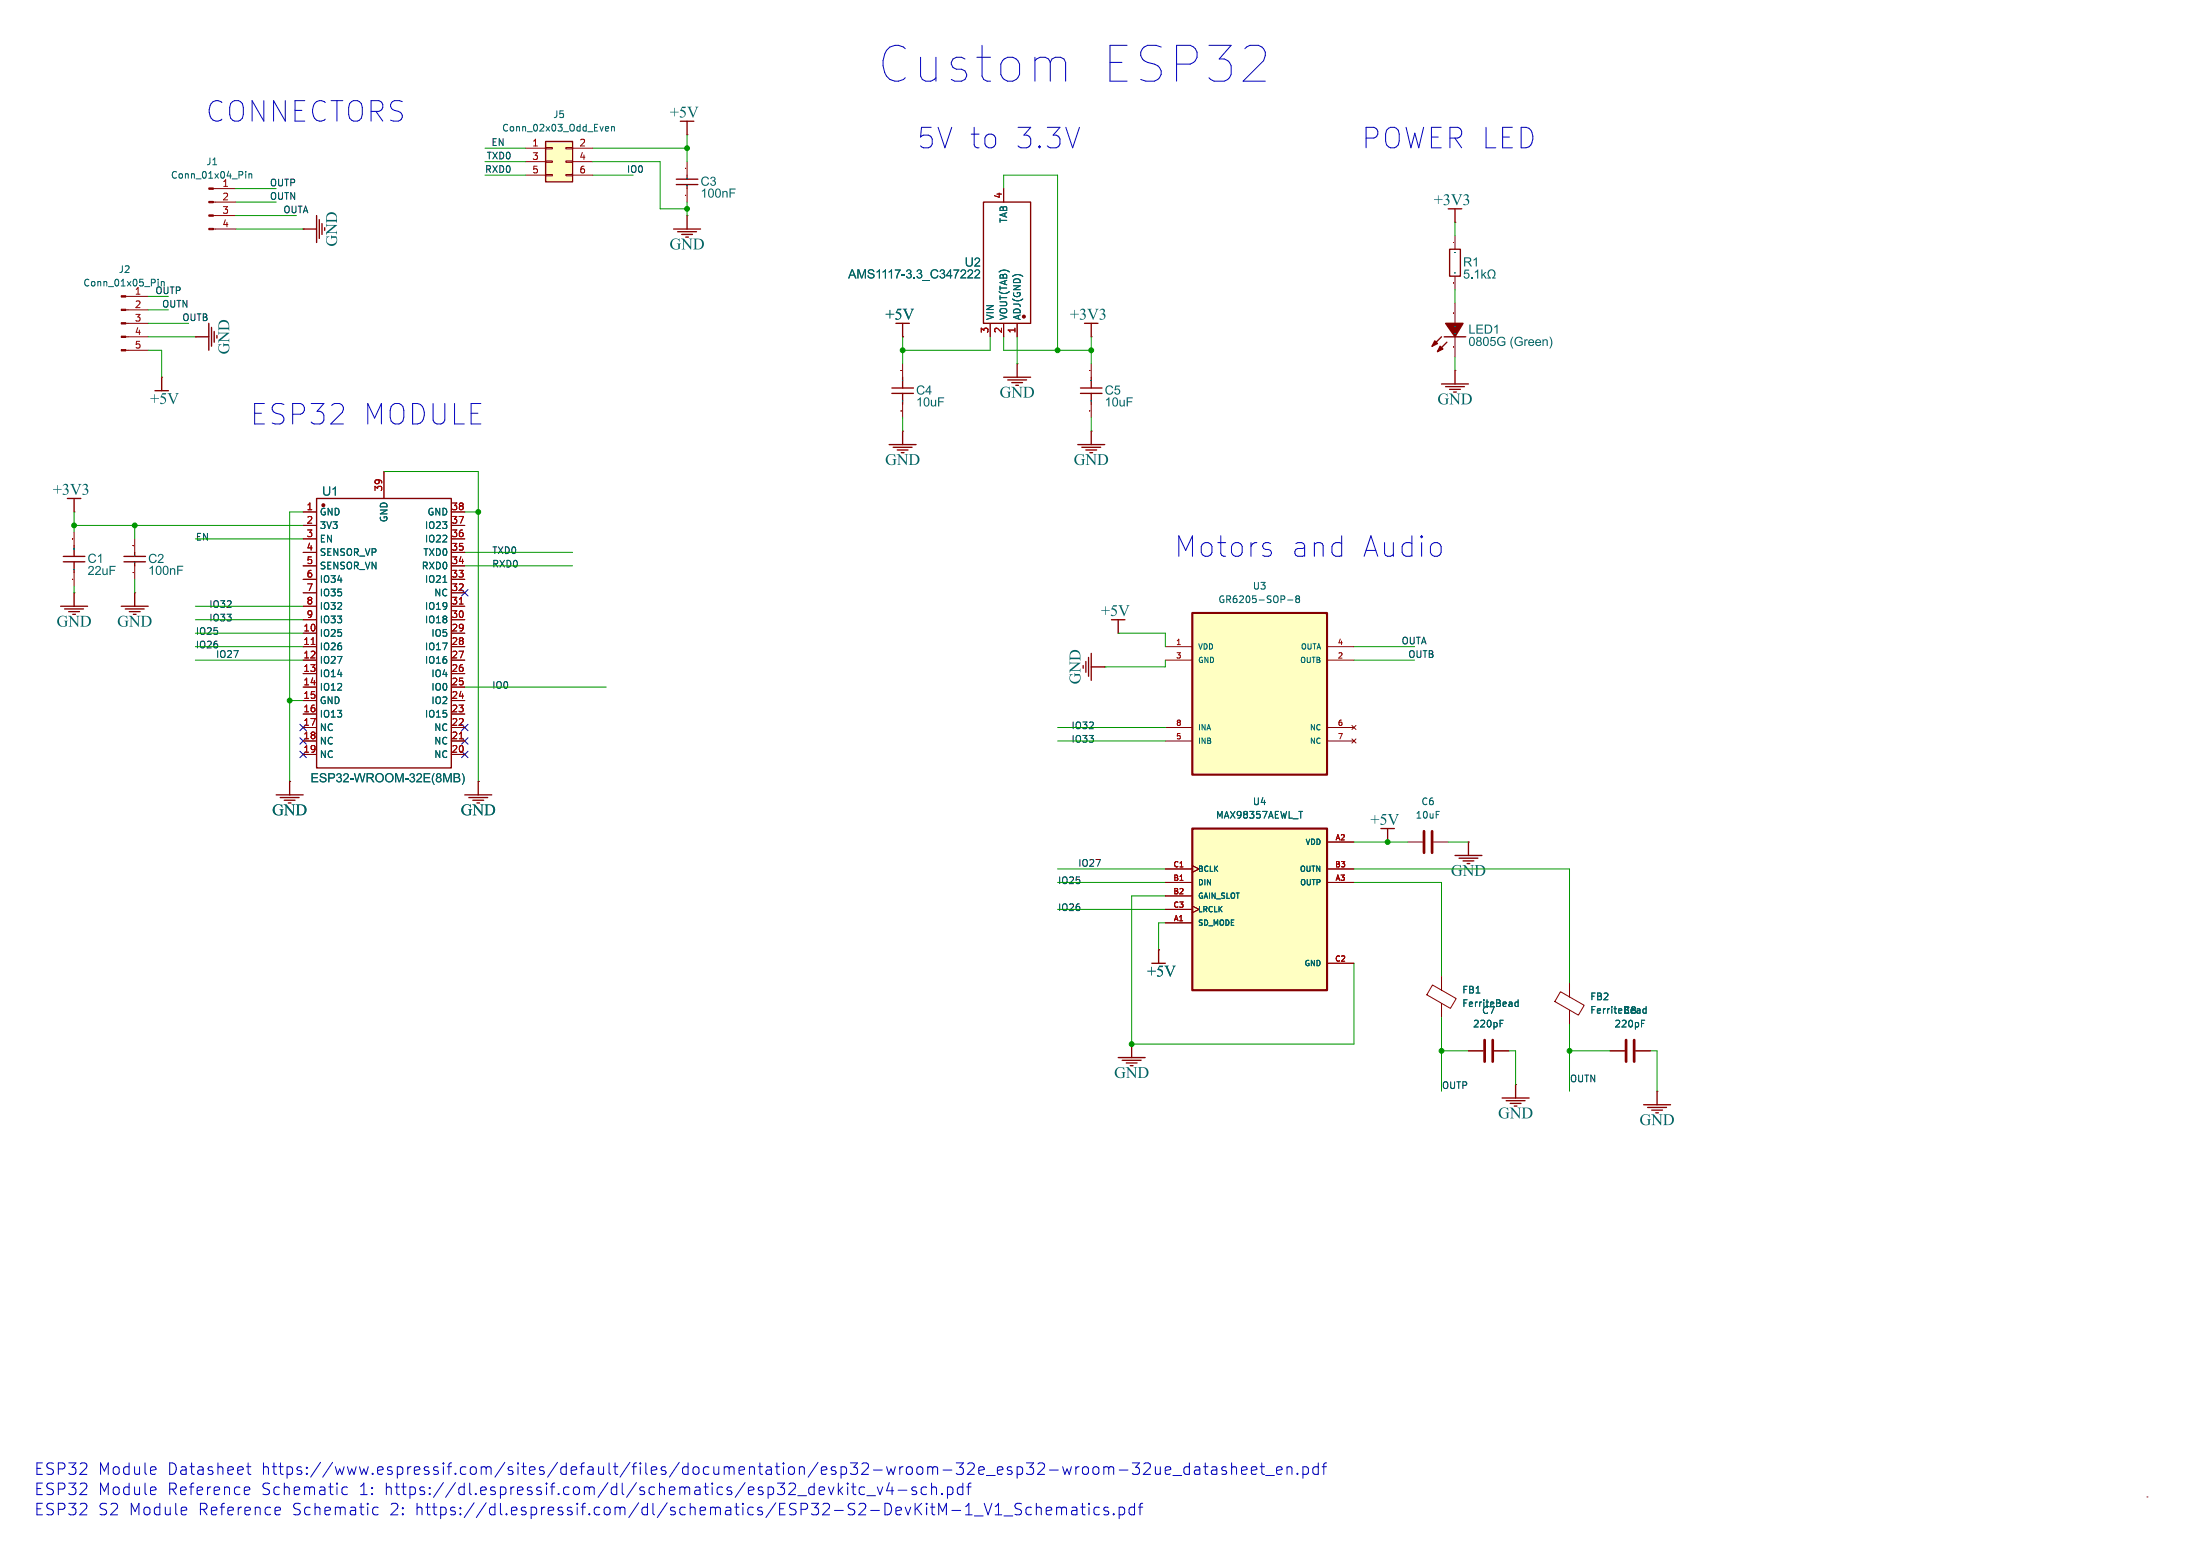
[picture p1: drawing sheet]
<svg xmlns="http://www.w3.org/2000/svg" width="415mm" height="292mm" viewBox="0 0 415 292" stroke-linecap="round" stroke-linejoin="round" font-family="sans-serif">
<path d="M274.3 44.4v2.6M274.3 52.1v2.5M404.8 282.2h.1" fill="none" stroke="#840000" stroke-width=".19"/>
<path d="M273.3 47h2v5.1h-2z" fill="none" stroke="#840000" stroke-width=".25"/>
<path d="M274.3 51.4h.1M274.3 47.6h.1M274.3 51.4v.1" fill="none" stroke="#006464" stroke-width=".19"/>
<path d="M274.1 45.7h.1M274.1 53.3h.1" fill="none" stroke="#a90000" stroke-width=".19"/>
<g fill="#006464">
<path d="M276.1 50.8h.9v.2h-.7l-.1 .5a.57 .57 0 0 1 .8 .3 .57 .57 0 0 1-.3 .7 .57 .57 0 0 1-.8-.4h.3a.37 .37 0 0 0 .5 .1 .37 .37 0 0 0 .1-.5 .37 .37 0 0 0-.6 0h-.2z"/>
<path d="M277.4 52.3h.2v.2h-.2z"/>
<path d="M278.1 51.2l.6-.4v1.7h-.2v-1.3l-.4 .2z"/>
<path d="M279.3 50.8h.2v1l.5-.5h.3l-.5 .4 .5 .8h-.2l-.5-.6-.1 .1v.5h-.2z"/>
<path d="M280.7 51a.82 .82 0 0 1 1.2 .2 .82 .82 0 0 1-.3 1.1h.4v.2h-.7v-.2a.66 .66 0 0 0 .4-.8 .66 .66 0 0 0-.8-.4 .81 .81 0 0 0 .2 1.2v.2h-.7v-.2h.4a.92 .92 0 0 1-.1-1.3z"/>
</g>
<g fill="none" stroke="#840000" stroke-width=".25">
<path d="M168.1 73.2h4.1M168.1 74.2h4.1M170.2 71.1v2.1M170.2 74.2v2M189.2 71.1h5.1M190 71.6h3.5M190.8 72.1h2M191.8 68.6v2.5M167.6 83.8h5.1M168.4 84.3h3.6M169.2 84.8h2M170.2 81.3v2.5"/>
<path d="M205.7 123.2v5.1M205.7 125.7h2.6"/>
</g>
<path d="M170.2 68.6v2.5M170.2 76.2v2.5M191.8 68.6h.1M170.2 81.3h.1M208.3 125.7h.1" fill="none" stroke="#840000" stroke-width=".19"/>
<path d="M170.2 71.7h.1M170.2 75.6h.1" fill="none" stroke="#006464" stroke-width=".19"/>
<path d="M169.9 77.5h.1M169.9 69.9h.1M169.9 69.8h.1M169.9 69.8v.1" fill="none" stroke="#a90000" stroke-width=".19"/>
<path d="M224.8 115.6h25.4v30.4h-25.4z" fill="#ffffc2"/>
<path d="M224.8 115.6h25.4v30.4h-25.4z" fill="none" stroke="#840000" stroke-width=".41"/>
<g fill="none" stroke="#840000" stroke-width=".19">
<path d="M274.3 57.1v3.9M274.3 63.5v3.8M14 96.5h.1M219.7 121.9h5.1M219.7 124.5h5.1M219.7 139.7h5.1M219.7 137.2h5.1M250.2 121.9h5.1M250.2 124.5h5.1M250.2 139.7h5.1M250.2 137.2h5.1M254.9 136.8l.8 .7"/>
<path d="M254.9 139.3l.8 .8M255.7 136.8l-.8 .7M255.7 139.3l-.8 .8M213.4 196.8h.1"/>
</g>
<path d="M274.3 62.9h.1M274.3 61.6h.1M242.8 113.1h.9M244.5 112.9l-.2-.3 .2-.3h.3l.2 .3-.2 .3M244.5 112.9l-.2 .2 .1 .4 .1 .1 .4-.1 .1-.1v-.3l-.2-.2M244.5 112.9h.3" fill="none" stroke="#006464" stroke-width=".19"/>
<path d="M271.8 63.5l-1.8 1.8M272.3 63.5h4.1M272.8 64.5l-1.8 1.8M14 94v2.5M210.8 199.4h5.1M211.6 199.9h3.5M213.4 196.8v2.6M212.3 200.4h2.1" fill="none" stroke="#840000" stroke-width=".25"/>
<g fill="#840000" stroke="#840000" stroke-width=".25">
<path d="M270.5 64.3l.5 .5-1 .5z"/>
<path d="M271.5 65.3l.5 .5-1 .5z"/>
<path d="M272.5 61h3.3l-1.5 2.5z"/>
</g>
<path d="M274.1 59v.1M274 65.4h.1M274.1 65.4h.1" fill="none" stroke="#a90000" stroke-width=".19"/>
<path d="M102.9 26.7h5v7.6h-5z" fill="#ffffc2"/>
<g fill="none" stroke="#840000" stroke-width=".19">
<path d="M40.2 38.1h4.2M40.2 35.6h4.2M99.1 27.9h3.8M99.1 30.5h3.8M99.1 33h3.8M102.9 32.9h1.2v.2h-1.2zM102.9 30.4h1.2v.2h-1.2zM102.9 27.8h1.2v.3h-1.2zM106.7 32.9h1.2v.2h-1.2zM106.7 30.4h1.2v.2h-1.2zM106.7 27.8h1.2v.3h-1.2zM107.9 27.9h3.9"/>
<path d="M107.9 30.5h3.9M107.9 33h3.9M129.5 25.4h.1M129.5 30.5v2.5M129.5 35.6v2.5M189.2 35.6v2.5M23.7 58.4h4.2M23.7 55.9h4.2M40.2 43.2h4.2M40.2 40.6h4.2M57.1 43.2h.1M129.5 40.6h.1"/>
<path d="M274.3 41.9h.1M23.7 66h4.2M23.7 63.5h4.2M23.7 61h4.2M30.5 71.1h.1M36.8 63.5h.1M170.2 63.5h.1M186.7 61v2.5M189.2 61v2.5M191.8 61v2.5M205.7 63.5h.1M205.7 68.6v2.5"/>
<path d="M205.7 76.2v2.5M274.3 69.8h.1M57.1 96.5h2.6M57.1 99.1h2.6M72.4 88.9v5.1M85.1 96.5h2.5M85.1 99.1h2.5M205.7 81.3h.1M14 111.8h.1M14 100.3v2.6M14 107.9v2.6M25.4 111.8h.1"/>
<path d="M25.4 101.6v2.5M25.4 106.7v2.5M57.1 119.4h2.6M57.1 101.6h2.6M57.1 116.8h2.6M57.1 114.3h2.6M57.1 111.8h2.6M57.1 109.2h2.6M57.1 106.7h2.6M57.1 104.1h2.6M85.1 119.4h2.5M85.1 101.6h2.5"/>
<path d="M85.1 116.8h2.5M85.1 114.3h2.5M85.1 111.8h2.5M85.1 109.2h2.5M85.1 106.7h2.5M85.1 104.1h2.5M210.8 119.4h.1M57.1 121.9h2.6M57.1 124.5h2.6M57.1 127h2.6M57.1 129.5h2.6M57.1 132.1h2.6"/>
<path d="M57.1 134.6h2.6M57.1 137.2h2.6M57.1 139.7h2.6M85.1 121.9h2.5M85.1 124.5h2.5M85.1 127h2.5M85.1 129.5h2.5M85.1 132.1h2.5M85.1 134.6h2.5M85.1 137.2h2.5M85.1 139.7h2.5M57.1 142.2h2.6"/>
<path d="M85.1 142.2h2.5M261.6 158.7h.1M265.4 158.7h2.8M270.3 158.7h2.7M276.9 158.7h.1M218.4 179.1h.1M270.1 185.7l4.4 2.6-1 1.8-4.5-2.5zM271.8 184.1v2.6M271.8 189.2v2.6M276.9 198.1h2.8M281.7 198.1h2.8M294.2 187l4.5 2.5-1.1 1.9-4.5-2.6z"/>
<path d="M295.9 185.4v2.6M295.9 190.4v2.6M303.5 198.1h2.8M308.4 198.1h2.7M285.7 204.5h.1"/>
</g>
<g fill="none" stroke="#840000" stroke-width=".25">
<path d="M102.9 26.7h5v7.6h-5zM127.5 34.8h4.1M127.5 33.8h4.1M129.5 22.9v2.5M129.5 33v.8M129.5 34.8v.8M185.4 38.1h8.9v22.9h-8.9zM274.3 39.4v2.5M57.1 43.2h2.6M59.7 40.6v5.1M60.2 41.4v3.6M60.7 42.2v2"/>
<path d="M127 43.2h5.1M127.8 43.7h3.5M128.5 44.2h2.1M129.5 40.6v2.6M29.2 73.7h2.5M30.5 71.1v2.6M36.8 63.5h2.6M39.4 61v5M39.9 61.7v3.6M40.4 62.5v2M170.2 61v2.5M203.7 73.2h4.1"/>
<path d="M203.7 74.2h4.1M205.7 61v2.5M205.7 71.1v2.1M205.7 74.2v2M271.8 72.4h5.1M272.5 72.9h3.6M273.3 73.4h2M274.3 69.8v2.6M59.7 94h25.4v50.8h-25.4zM203.2 83.8h5.1M204 84.3h3.5M204.7 84.8h2.1"/>
<path d="M205.7 81.3v2.5M11.4 114.3h5.1M11.9 105.9h4.1M11.9 104.9h4.1M12.2 114.8h3.5M13 115.3h2M14 102.9v2M14 105.9v2M14 111.8v2.5M22.9 114.3h5M23.4 105.9h4M23.4 104.9h4"/>
<path d="M23.6 114.8h3.6M24.4 115.3h2M25.4 104.1v.8M25.4 105.9v.8M25.4 111.8v2.5M210.8 116.8v2.6M261.6 156.2v2.5M276.9 158.7v2.6M218.4 179.1v2.5M274.3 161.3h5.1M275.1 161.8h3.5M275.8 162.3h2.1"/>
<path d="M217.2 181.6h2.5M283.2 207h5.1M284 207.5h3.5M284.7 208h2.1M285.7 204.5v2.5"/>
</g>
<g fill="none" stroke="#006464" stroke-width=".19">
<path d="M46.3 32.3v.2M46.3 32.8v.8M46.9 32.8v.8M46.9 32.9l.2-.1h.3l.1 .8M114.3 23.9h.4l.1 .3-.7 .1M114.7 24.6l-.4 .1M115.3 24l.2-.1h.3v.8M115.3 23.9v.8M129.5 33.6h.1M129.5 34.9h.1M29.8 52.6v.2M29.8 53.1v.8"/>
<path d="M30.4 53.1v.8M30.4 53.2l.2-.1h.3l.1 .8M205.7 75.6h.1M205.7 71.7h.1M13.9 103.5h.1M14 103.5h.1M14 107.3h.1M25.4 106.1h.1M25.4 104.8h.1M83.5 109.8h.7M282.8 193h.4M282.8 192.3h.6"/>
<path d="M286.2 188.5v1.3M286.2 189l-.3-.1-.3 .3 .1 .5h.5M309.5 193h.4M309.5 192.3h.6M310.4 189.8v1.2M310.4 190.2h-.4l-.3 .2 .2 .6h.5"/>
</g>
<g fill="#840000" stroke="#840000" stroke-width=".19">
<path d="M22.9 65.9h.8v.3h-.8z"/>
<path d="M22.9 63.4h.8v.2h-.8z"/>
<path d="M22.9 60.8h.8v.3h-.8z"/>
<path d="M22.9 58.3h.8v.2h-.8z"/>
<path d="M22.9 55.8h.8v.2h-.8z"/>
<path d="M39.4 43.1h.8v.2h-.8z"/>
<path d="M39.4 40.5h.8v.3h-.8z"/>
<path d="M39.4 38h.8v.2h-.8z"/>
<path d="M39.4 35.4h.8v.3h-.8z"/>
</g>
<g fill="none" stroke="#a90000" stroke-width=".19">
<path d="M129.2 36.8h.1M129.3 31.8h.1M129.3 31.7h.1M129.3 36.8h.1M205.4 77.5h.1M205.5 69.8v.1M205.5 77.5h.1M13.7 109.2h.1M13.7 101.6h.1M25.1 102.9h.1M25.1 107.9v.1M86.6 113.9h.7"/>
<path d="M58.7 121.5h.7M86.6 139.3h.7"/>
</g>
<circle cx="61" cy="95.2" r=".25" fill="#840000" stroke="#840000" stroke-width=".25"/>
<path d="M268.5 156.7v4.1M270 156.7v4.1M279.9 196.1v4.1M281.4 196.1v4.1M306.6 196.1v4.1M308.1 196.1v4.1" fill="none" stroke="#840000" stroke-width=".51"/>
<path d="M224.8 156.2h25.4v30.5h-25.4z" fill="#ffffc2"/>
<path d="M224.8 156.2h25.4v30.5h-25.4z" fill="none" stroke="#840000" stroke-width=".41"/>
<g fill="none" stroke="#840000" stroke-width=".19">
<path d="M189.2 35.6v2.5M170.2 63.5h.1M186.7 61v2.5M189.2 61v2.5M191.8 61v2.5M57.1 96.5h2.6M57.1 99.1h2.6M72.4 88.9v5.1M85.1 96.5h2.5M85.1 99.1h2.5M57.1 119.4h2.6M57.1 101.6h2.6"/>
<path d="M57.1 116.8h2.6M57.1 114.3h2.6M57.1 111.8h2.6M57.1 109.2h2.6M57.1 106.7h2.6M57.1 104.1h2.6M85.1 119.4h2.5M85.1 101.6h2.5M85.1 116.8h2.5M85.1 114.3h2.5M85.1 111.8h2.5M85.1 109.2h2.5"/>
<path d="M85.1 106.7h2.5M85.1 104.1h2.5M57.1 121.9h2.6M57.1 124.5h2.6M57.1 127h2.6M57.1 129.5h2.6M57.1 132.1h2.6M57.1 134.6h2.6M57.1 137.2h2.6M57.1 139.7h2.6M85.1 121.9h2.5M85.1 124.5h2.5"/>
<path d="M85.1 127h2.5M85.1 129.5h2.5M85.1 132.1h2.5M85.1 134.6h2.5M85.1 137.2h2.5M85.1 139.7h2.5M54.6 147.3h.1M57.1 142.2h2.6M85.1 142.2h2.5M90.2 147.3h.1M250.2 158.7h5.1M218.4 179.1h.1"/>
<path d="M219.7 174h5.1M219.7 166.4h5.1M219.7 168.9h5.1M219.7 163.8h5.1M219.7 171.4h5.1M224.8 163.2l1.3 .6-1.3 .7M224.8 170.8l1.3 .6-1.3 .7M250.2 166.4h5.1M250.2 163.8h5.1M250.2 181.6h5.1M271.8 184.1v2.6M271.8 189.2v2.6"/>
<path d="M276.9 198.1h2.8M281.7 198.1h2.8M295.9 185.4v2.6M295.9 190.5v2.5M303.5 198.1h2.8M308.4 198.1h2.7M312.4 205.7h.1"/>
</g>
<path d="M83.5 109.8h.7M244.9 153h.7M282.8 193h.4M282.8 192.3h.6M286.2 188.5v1.3M286.2 189l-.3-.1-.3 .3 .1 .5h.5M309.5 193h.4M309.5 192.3h.6M310.4 189.8v1.2M310.4 190.2h-.4l-.3 .2 .2 .6h.5" fill="none" stroke="#006464" stroke-width=".19"/>
<path d="M52.1 149.9h5M52.8 150.4h3.6M53.6 150.9h2M54.6 147.3v2.6M87.6 149.9h5.1M88.4 150.4h3.5M89.2 150.9h2M90.2 147.3v2.6M309.9 208.3h5.1M310.6 208.8h3.6M311.4 209.3h2M312.4 205.7v2.6" fill="none" stroke="#840000" stroke-width=".25"/>
<g fill="none" stroke="#0000c2" stroke-width=".19">
<path d="M199.9 10.8l.7 .3 .3 .7v3.5M203.5 24l-1.3 3.9M239.2 103.6l.3 .2 .2 .3-.2 .6-.3 .2M239.2 102.3l.3 .2M271.5 102.7l.2 .3v1.1l-.2 .4M29.1 276.5l.2 .1 .1 .4-1 .3M29.3 277.9l-.2 .1M46.5 276.5h.8M46.8 275.8v1.9l.1 .2 .4 .1M160.8 279.6v1.9l.2 .2 .4 .1M167.7 279.5l-.5 1.6h1.3M175.6 279.6v2.2"/>
<path d="M181.5 279.6v2.2M182.6 279.9v1.9M207.1 276.7l.1 .2-.1 .9M208.1 276.5v1.5M208.1 276.7a.54 .54 0 0 1 .9 .1M209 276.8v1.2M209 276.8l.3-.3 .6 .1 .1 1.4M211 277.1h1.7M213.5 275.8h1.3l-.7 .8a.59 .59 0 0 1 .7 .4v.6l-.2 .3-.8 .1-.3-.2M215.7 276l.3-.2h.5a.59 .59 0 0 1 .3 .9l-1.2 1.3h1.3M217.8 276.5l.1 1.4a.59 .59 0 0 0 .9-.1M218.8 276.5v1.5"/>
<path d="M219.7 277.3l1-.3-.1-.4-.6-.1-.3 .3 .1 1.1 .2 .1 .6-.1M221.1 278.2h1.7M224.2 276.6l-.6-.1-.4 .4v.7l.2 .3 .2 .1 .6-.1M224.2 275.8v2.2M225.3 276.6l.2-.1 .6 .1 .1 1.4M226.2 277l-.7 .1a.43 .43 0 0 0-.3 .5 .43 .43 0 0 0 .3 .4l.7-.1M226.9 276.5h.9M227.2 275.8v1.9l.1 .2 .5 .1M228.5 276.6l.2-.1 .6 .1 .1 1.4M229.4 277l-.7 .1a.43 .43 0 0 0-.3 .5 .43 .43 0 0 0 .3 .4l.7-.1M231.2 276.6l-.5-.1-.4 .3 .1 .3 .8 .3 .1 .2-.1 .3-.2 .1-.7-.1M232.2 276.7a.54 .54 0 0 1 .9 .1v1.2"/>
<path d="M232.2 275.8v2.2M234.1 277.3l1-.3-.1-.4-.6-.1-.3 .3 .1 1.1 .2 .1 .6-.1M235.9 277.3l1.1-.3-.1-.4-.7-.1-.3 .3 .1 1.1 .2 .1 .7-.1M237.6 276.5h.8M237.9 275.8v1.9l.1 .2 .4 .1M238.6 278.2h1.7M240.7 277.3l1-.3-.1-.4-.6-.1-.3 .3 .1 1.1 .2 .1 .6-.1M242.6 276.7a.54 .54 0 0 1 1 .1v1.2M242.6 276.5v1.5M244.6 277.8l.1 .1-.1 .1M244.6 277.8l-.1 .1 .1 .1M244.6 277.8v.2"/>
<path d="M245.6 276.6l.7-.1 .4 .4v.7l-.2 .3-.2 .1-.7-.1M245.6 276.5v2.2M248.5 276.6l-.6-.1-.4 .4v.7l.2 .3 .2 .1 .6-.1M248.5 275.8v2.2M249.3 276.5h.8M250.1 275.8l-.4 .1-.1 .2v1.9M29.1 280.3l.2 .1 .1 .5-1 .2M29.3 281.7l-.2 .1M34.9 284.1l.2 .2 .1 .4-1 .2M35.1 285.5l-.2 .1M46.2 281.7l.2 .1 .6-.1M46.2 280.4l.6-.1 .2 .1 .1 .5-1 .2"/>
<path d="M52 285.5l.2 .1 .6-.1M52 284.3l.6-.2 .2 .2 .1 .4-1.1 .2M65.5 280.4l-.6-.1-.4 .5v.6l.2 .3 .2 .1 .6-.1M71.3 284.3l-.6-.2-.4 .5v.6l.2 .3 .2 .1 .6-.1M159.8 280.3v1.5M160.5 280.3h.9M163 280.4l-.6-.1-.4 .5v.6l.2 .3 .2 .1 .6-.1M163.4 282h1.7M165.4 280.3l.5 1.5 .5-1.5M168.2 280.3v1.5M169.3 281h1.7M172.7 280.4l-.5-.1-.3 .3 .1 .4 .7 .2 .1 .2-.1 .3-.2 .1-.6-.1"/>
<path d="M174.7 280.4l-.6-.1-.4 .5v.6l.2 .3 .2 .1 .6-.1M175.6 280.5a.54 .54 0 0 1 1 .1v1.2M177.6 281.6l.1 .1-.1 .1M177.6 281.6l-.1 .1 .1 .1M177.6 281.6v.2M178.6 280.4l.7-.1 .4 .5v.6l-.2 .3-.2 .1-.7-.1M178.6 280.3v2.2M181.5 280.4l-.6-.1-.4 .5v.6l.2 .3 .2 .1 .6-.1M182.3 280.3h.8M187.6 285.6h1.3M187.6 284l.7-.6v2.2M189.3 285.8h1.6"/>
<path d="M192.6 283.5l-.8-.1a.53 .53 0 0 0-.5 .5 .53 .53 0 0 0 .5 .6 .79 .79 0 0 1 .8 .5 .55 .55 0 0 1-.4 .6l-.8-.1M194.5 284.3l-.7-.2-.4 .5v.6l.2 .3 .2 .1 .7-.1M195.4 284.4a.54 .54 0 0 1 .9 .1v1.1M195.4 283.4v2.2M197.3 284.9l1-.2-.1-.4-.6-.2-.3 .4 .1 1 .2 .1 .6-.1M199.2 284.4a.54 .54 0 0 1 .9 .1M199.2 284.1v1.5M200.1 284.5l.4-.4 .5 .2 .1 1.3M200.1 284.5v1.1M202.1 284.3l.2-.2 .6 .2 .1 1.3M203 284.7l-.7 .1a.43 .43 0 0 0-.3 .4 .43 .43 0 0 0 .3 .4l.7-.1M203.8 284.1h.8"/>
<path d="M204.1 283.4v1.9l.1 .2 .4 .1M205.3 283.4v.2M205.3 284.1v1.5M205.3 283.4l-.1 .1 .1 .1M205.3 283.4l.1 .1-.1 .1M207.3 284.3l-.6-.2-.5 .5v.6l.3 .3 .2 .1 .6-.1M208.9 284.3l-.5-.2-.3 .4 .1 .3 .7 .2 .1 .2-.1 .3-.2 .1-.6-.1M210 285.4l.1 .1-.1 .1M210 285.4l-.1 .1 .1 .1M210 285.4v.2M211 284.3l.6-.2 .4 .5v.6l-.2 .3-.2 .1-.6-.1M211 284.1v2.2"/>
<path d="M213.9 284.3l-.6-.2-.4 .5v.6l.2 .3 .2 .1 .6-.1M213.9 283.4v2.2M214.6 284.1h.9M215.5 283.4l-.5 .1-.1 .2v1.9"/>
</g>
<g fill="none" stroke="#009600" stroke-width=".19">
<path d="M44.4 35.6h7.7M44.4 38.1h7.7M91.4 33h7.7M91.4 30.5h7.7M91.4 27.9h7.7M111.8 33h7.6M111.8 30.5h12.7v8.9h5M111.8 27.9h17.7M129.5 25.4v5.1M129.5 38.1v2.5M189.2 35.6v-2.6h10.2v33M27.9 55.9h3.8"/>
<path d="M27.9 58.4h3.8M44.4 40.6h11.5M44.4 43.2h12.7M274.3 41.9v2.5M274.3 54.6v2.5M27.9 61h7.7M27.9 66h2.6v5.1M27.9 63.5h8.9M170.2 63.5v5.1M170.2 78.7v2.6M186.7 63.5v2.5h-16.5M189.2 63.5v2.5h16.5"/>
<path d="M191.8 63.5v5.1M205.7 63.5v5.1M205.7 78.7v2.6M274.3 67.3v2.5M14 99.1h43.1M14 96.5v3.8M25.4 99.1v2.5M57.1 96.5h-2.5v50.8M72.4 88.9h17.8v58.4M87.6 96.5h2.6M14 110.5v1.3M25.4 109.2v2.6"/>
<path d="M36.8 114.3h20.3M36.8 101.6h20.3M36.8 119.4h20.3M36.8 116.8h20.3M87.6 104.1h20.3M87.6 106.7h20.3M210.8 119.4h8.9v2.5M36.8 124.5h20.3M36.8 121.9h20.3M54.6 132.1h2.5M87.6 129.5h26.7M199.4 139.7h20.3"/>
<path d="M199.4 137.2h20.3M219.7 124.5v1.2h-11.4M255.3 124.5h11.4M255.3 121.9h11.4M255.3 158.7h10.1M273 158.7h3.9M199.4 171.4h20.3M199.4 166.4h20.3M199.4 163.8h20.3M219.7 168.9h-6.3v27.9h41.9v-15.2M219.7 174h-1.3v5.1M255.3 166.4h16.5v17.7"/>
<path d="M255.3 163.8h40.6v21.6M271.8 191.8v13.9M271.8 198.1h5.1M284.5 198.1h1.2v6.4M295.9 193v12.7M295.9 198.1h7.6M311.1 198.1h1.3v7.6"/>
</g>
<g fill="none" stroke="#000084" stroke-width=".19">
<path d="M87 111.2l1.2 1.2M88.2 111.2l-1.2 1.2M56.5 139.1l1.3 1.2M56.5 136.6l1.3 1.2M57.8 139.1l-1.3 1.2M57.8 136.6l-1.3 1.2M87 136.6l1.2 1.2M87 139.1l1.2 1.2M88.2 136.6l-1.2 1.2M88.2 139.1l-1.2 1.2M56.5 141.6l1.3 1.2M57.8 141.6l-1.3 1.2"/>
<path d="M87 141.6l1.2 1.2M88.2 141.6l-1.2 1.2"/>
</g>
<path d="M86.6 113.9h.7M58.7 121.5h.7M86.6 139.3h.7" fill="none" stroke="#a90000" stroke-width=".19"/>
<g fill="#009600" stroke="#009600" stroke-width=".19">
<circle cx="129.5" cy="39.4" r=".46"/>
<circle cx="90.2" cy="96.5" r=".46"/>
<circle cx="129.5" cy="27.9" r=".46"/>
<circle cx="170.2" cy="66" r=".46"/>
<circle cx="205.7" cy="66" r=".46"/>
<circle cx="199.4" cy="66" r=".46"/>
<circle cx="25.4" cy="99.1" r=".46"/>
<circle cx="14" cy="99.1" r=".46"/>
<circle cx="261.6" cy="158.7" r=".46"/>
<circle cx="295.9" cy="198.1" r=".46"/>
<circle cx="271.8" cy="198.1" r=".46"/>
<circle cx="213.4" cy="196.8" r=".46"/>
<circle cx="54.6" cy="132.1" r=".46"/>
</g>
<g font-size="9.4" fill="#0000c2">
<text x="165.1" y="15.4">Custom</text>
<text x="206.7" y="15.4">ESP32</text>
</g>
<g font-size="5.4" fill="#0000c2">
<text x="38.6" y="23.1">CONNECTORS</text>
<text x="172.7" y="28.1">5V to</text>
<text x="190.7" y="28.1">3.3V</text>
<text x="256.5" y="28.1">POWER LED</text>
<text x="47" y="80.2">ESP32</text>
<text x="68" y="80.2">MODULE</text>
<text x="221.2" y="105.2">Motors</text>
<text x="243" y="105.2">and</text>
<text x="256.1" y="105.2">Audio</text>
</g>
<g font-size="3" fill="#006464">
<text x="126.3" y="23">+5V</text>
<text x="270.3" y="39.5">+3V3</text>
<text x="64.3" y="46.5" transform="rotate(-90 64.3 46.5)">GND</text>
<text x="126.2" y="47.8">GND</text>
<text x="166.9" y="61.1">+5V</text>
<text x="201.7" y="61.1">+3V3</text>
<text x="44" y="66.8" transform="rotate(-90 44 66.8)">GND</text>
<text x="28.3" y="77">+5V</text>
<text x="188.5" y="75.8">GND</text>
<text x="271" y="77">GND</text>
<text x="166.9" y="88.5">GND</text>
<text x="202.4" y="88.5">GND</text>
<text x="10" y="94.1">+3V3</text>
<text x="10.7" y="118.9">GND</text>
<text x="22.1" y="118.9">GND</text>
<text x="207.6" y="116.9">+5V</text>
<text x="204.5" y="129" transform="rotate(-90 204.5 129)">GND</text>
<text x="51.3" y="154.5">GND</text>
<text x="86.9" y="154.5">GND</text>
<text x="258.4" y="156.3">+5V</text>
<text x="273.6" y="165.9">GND</text>
<text x="216.3" y="184.9">+5V</text>
<text x="210.1" y="204">GND</text>
<text x="282.4" y="211.7">GND</text>
<text x="309.1" y="212.9">GND</text>
</g>
<g font-size="3" fill="#0000c2">
<text x="6.3" y="278.3">ESP32</text>
<text x="18.4" y="278.3">Module</text>
<text x="31.4" y="278.3">Datasheet</text>
<text x="49.1" y="278.3">https://www.espressif.com/sites/default/files/documentation/esp32-wroom-32e_esp32-wroom-32ue_datasheet_en.pdf</text>
<text x="6.3" y="286">ESP32</text>
<text x="6.3" y="282.1">ESP32</text>
<text x="18.4" y="286">S2 Module</text>
<text x="18.4" y="282.1">Module</text>
<text x="31.4" y="282.1">Reference</text>
<text x="37.2" y="286">Reference</text>
<text x="49.1" y="282.1">Schematic</text>
<text x="54.9" y="286">Schematic</text>
<text x="67.6" y="282.1">1:</text>
<text x="72.3" y="282.1">https://dl.espressif.com/dl/schematics/esp32_devkitc_v4-sch.pdf</text>
<text x="73.4" y="286">2:</text>
<text x="78.2" y="286">https://dl.espressif.com/dl/schematics/ESP32-S2-DevKitM-1_V1_Schematics.pdf</text>
</g>
<g font-size="2.4" fill="#006464">
<text x="132.1" y="35.7">C3</text>
<text x="132.1" y="37.9">100nF</text>
<text x="159.9" y="53.1">AMS1117-3.3_C347222</text>
<text x="181.9" y="50.9">U2</text>
<text x="275.8" y="50.9">R1</text>
<text x="276.9" y="65.9">0805G (Green)</text>
<text x="276.9" y="63.5">LED1</text>
<text x="172.7" y="75">C4</text>
<text x="172.7" y="77.3">10uF</text>
<text x="208.3" y="75">C5</text>
<text x="208.3" y="77.3">10uF</text>
<text x="60.7" y="94.1">U1</text>
<text x="16.5" y="106.7">C1</text>
<text x="27.9" y="106.8">C2</text>
<text x="16.5" y="109">22uF</text>
<text x="27.9" y="109">100nF</text>
<text x="58.5" y="148.1">ESP32-WROOM-32E(8MB)</text>
</g>
<g font-size="1.8" fill="#006464">
<text x="104.2" y="22.5">J5</text>
<text x="94.6" y="25">Conn_02x03_Odd_Even</text>
<text x="32.1" y="33.9">Conn_01x04_Pin</text>
<text x="38.8" y="31.3">J1</text>
<text x="41.8" y="35.3">1</text>
<text x="190.1" y="42.1" transform="rotate(-90 190.1 42.1)">TAB</text>
<text x="22.3" y="51.7">J2</text>
<text x="15.6" y="54.2">Conn_01x05_Pin</text>
<text x="25.3" y="55.6">1</text>
<text x="187.6" y="60.5" transform="rotate(-90 187.6 60.5)">VIN</text>
<text x="190.1" y="60.5" transform="rotate(-90 190.1 60.5)">VOUT(TAB)</text>
<text x="192.6" y="60.5" transform="rotate(-90 192.6 60.5)">ADJ(GND)</text>
<text x="60.2" y="97.4">GND</text>
<text x="60.2" y="99.9">3V3</text>
<text x="73.3" y="98.6" transform="rotate(-90 73.3 98.6)">GND</text>
<text x="80" y="99.9">IO23</text>
<text x="80.5" y="97.4">GND</text>
<text x="60.2" y="102.5">EN</text>
<text x="60.2" y="105">SENSOR_VP</text>
<text x="60.2" y="107.5">SENSOR_VN</text>
<text x="79.4" y="107.5">RXD0</text>
<text x="79.7" y="105">TXD0</text>
<text x="80" y="102.5">IO22</text>
<text x="60.2" y="110.1">IO34</text>
<text x="60.2" y="112.6">IO35</text>
<text x="80" y="110.1">IO21</text>
<text x="81.8" y="112.6">NC</text>
<text x="229.6" y="113.9">GR6205-SOP-8</text>
<text x="236.1" y="111.4">U3</text>
<text x="60.2" y="115.2">IO32</text>
<text x="60.2" y="117.7">IO33</text>
<text x="80" y="117.7">IO18</text>
<text x="80" y="115.2">IO19</text>
<text x="60.2" y="120.2">IO25</text>
<text x="60.2" y="122.8">IO26</text>
<text x="60.2" y="125.3">IO27</text>
<text x="80" y="125.3">IO16</text>
<text x="80" y="122.8">IO17</text>
<text x="81.2" y="120.2">IO5</text>
<text x="60.2" y="127.9">IO14</text>
<text x="60.2" y="130.4">IO12</text>
<text x="81.2" y="130.4">IO0</text>
<text x="81.2" y="127.9">IO4</text>
<text x="60.2" y="132.9">GND</text>
<text x="60.2" y="135.5">IO13</text>
<text x="80" y="135.5">IO15</text>
<text x="81.2" y="132.9">IO2</text>
<text x="60.2" y="138">NC</text>
<text x="60.2" y="140.6">NC</text>
<text x="60.2" y="143.1">NC</text>
<text x="81.8" y="143.1">NC</text>
<text x="81.8" y="140.6">NC</text>
<text x="81.8" y="138">NC</text>
<text x="229.2" y="154.5">MAX98357AEWL_T</text>
<text x="236.1" y="152">U4</text>
<text x="266.8" y="154.5">10uF</text>
<text x="267.9" y="152">C6</text>
<text x="275.6" y="187.5">FB1</text>
<text x="275.6" y="190">FerriteBead</text>
<text x="279.3" y="191.4">C7</text>
<text x="299.7" y="188.8">FB2</text>
<text x="299.7" y="191.3">FerriteBead</text>
<text x="306" y="191.4">C8</text>
<text x="277.6" y="193.9">220pF</text>
<text x="304.3" y="193.9">220pF</text>
</g>
<g font-size="1.8" fill="#0f0f0f">
<text x="92.6" y="27.6">EN</text>
<text x="50.8" y="35.2">OUTP</text>
<text x="91.4" y="32.7">RXD0</text>
<text x="91.7" y="30.1">TXD0</text>
<text x="118.1" y="32.7">IO0</text>
<text x="50.8" y="37.8">OUTN</text>
<text x="53.3" y="40.3">OUTA</text>
<text x="29.2" y="55.5">OUTP</text>
<text x="30.5" y="58.1">OUTN</text>
<text x="34.3" y="60.6">OUTB</text>
<text x="36.8" y="102.1">EN</text>
<text x="92.7" y="104.7">TXD0</text>
<text x="92.7" y="107.2">RXD0</text>
<text x="36.8" y="119.9">IO25</text>
<text x="39.4" y="114.8">IO32</text>
<text x="39.4" y="117.4">IO33</text>
<text x="36.8" y="122.4">IO26</text>
<text x="40.6" y="124.1">IO27</text>
<text x="264.2" y="121.6">OUTA</text>
<text x="265.4" y="124.1">OUTB</text>
<text x="92.7" y="130.1">IO0</text>
<text x="201.9" y="137.7">IO32</text>
<text x="201.9" y="140.2">IO33</text>
<text x="199.4" y="166.9">IO25</text>
<text x="203.2" y="163.5">IO27</text>
<text x="199.4" y="172">IO26</text>
<text x="271.8" y="205.4">OUTP</text>
<text x="295.9" y="204.1">OUTN</text>
</g>
<g font-size="1.8" fill="#a90000">
<text x="100.3" y="27.7">1</text>
<text x="109.1" y="27.7">2</text>
<text x="100.3" y="30.2">3</text>
<text x="100.3" y="32.8">5</text>
<text x="109.1" y="30.2">4</text>
<text x="109.1" y="32.8">6</text>
<text x="41.8" y="37.8">2</text>
<text x="41.8" y="40.4">3</text>
<text x="189" y="37.5" transform="rotate(-90 189 37.5)">4</text>
<text x="41.8" y="42.9">4</text>
<text x="25.3" y="58.2">2</text>
<text x="25.3" y="60.7">3</text>
<text x="25.3" y="63.2">4</text>
<text x="25.3" y="65.8">5</text>
<text x="186.4" y="62.9" transform="rotate(-90 186.4 62.9)">3</text>
<text x="189" y="62.9" transform="rotate(-90 189 62.9)">2</text>
<text x="191.5" y="62.9" transform="rotate(-90 191.5 62.9)">1</text>
<text x="72.1" y="92.8" transform="rotate(-90 72.1 92.8)">39</text>
<text x="57.7" y="96.3">1</text>
<text x="57.7" y="98.8">2</text>
<text x="57.7" y="101.3">3</text>
<text x="85" y="101.3">36</text>
<text x="85" y="98.8">37</text>
<text x="85" y="96.3">38</text>
<text x="57.7" y="103.9">4</text>
<text x="57.7" y="106.4">5</text>
<text x="85" y="106.4">34</text>
<text x="85" y="103.9">35</text>
<text x="57.7" y="109">6</text>
<text x="57.7" y="111.5">7</text>
<text x="85" y="111.5">32</text>
<text x="85" y="109">33</text>
<text x="57.1" y="119.1">10</text>
<text x="57.7" y="114">8</text>
<text x="57.7" y="116.6">9</text>
<text x="85" y="119.1">29</text>
<text x="85" y="116.6">30</text>
<text x="85" y="114">31</text>
<text x="57.1" y="121.7">11</text>
<text x="57.1" y="124.2">12</text>
<text x="85" y="124.2">27</text>
<text x="85" y="121.7">28</text>
<text x="57.1" y="126.7">13</text>
<text x="57.1" y="129.3">14</text>
<text x="57.1" y="131.8">15</text>
<text x="85" y="131.8">24</text>
<text x="85" y="129.3">25</text>
<text x="85" y="126.7">26</text>
<text x="57.1" y="134.4">16</text>
<text x="57.1" y="136.9">17</text>
<text x="85" y="136.9">22</text>
<text x="85" y="134.4">23</text>
<text x="57.1" y="139.4">18</text>
<text x="57.1" y="142">19</text>
<text x="85" y="142">20</text>
<text x="85" y="139.4">21</text>
</g>
<g font-size="1.4" fill="#a90000">
<text x="221.6" y="121.7">1</text>
<text x="221.6" y="124.2">3</text>
<text x="252.1" y="124.2">2</text>
<text x="252.1" y="121.7">4</text>
<text x="221.6" y="136.9">8</text>
<text x="252.1" y="136.9">6</text>
<text x="221.6" y="139.4">5</text>
<text x="252.1" y="139.4">7</text>
<text x="251.7" y="158.5">A2</text>
<text x="221.1" y="166.1">B1</text>
<text x="221.1" y="163.6">C1</text>
<text x="251.6" y="163.6">B3</text>
<text x="251.7" y="166.1">A3</text>
<text x="221.1" y="168.7">B2</text>
<text x="221.1" y="171.2">C3</text>
<text x="221.2" y="173.7">A1</text>
<text x="251.6" y="181.4">C2</text>
</g>
<g font-size="1.4" fill="#006464">
<text x="225.8" y="122.7">VDD</text>
<text x="225.8" y="125.2">GND</text>
<text x="245" y="125.2">OUTB</text>
<text x="245.1" y="122.7">OUTA</text>
<text x="225.8" y="137.9">INA</text>
<text x="246.8" y="137.9">NC</text>
<text x="225.8" y="140.4">INB</text>
<text x="246.8" y="140.4">NC</text>
<text x="246" y="159.5">VDD</text>
<text x="225.8" y="167.1">DIN</text>
<text x="225.8" y="164.6">BCLK</text>
<text x="245" y="164.6">OUTN</text>
<text x="245" y="167.1">OUTP</text>
<text x="225.8" y="169.6">GAIN_SLOT</text>
<text x="225.8" y="172.2">LRCLK</text>
<text x="225.8" y="174.7">SD_MODE</text>
<text x="245.8" y="182.3">GND</text>
</g>
</svg>
